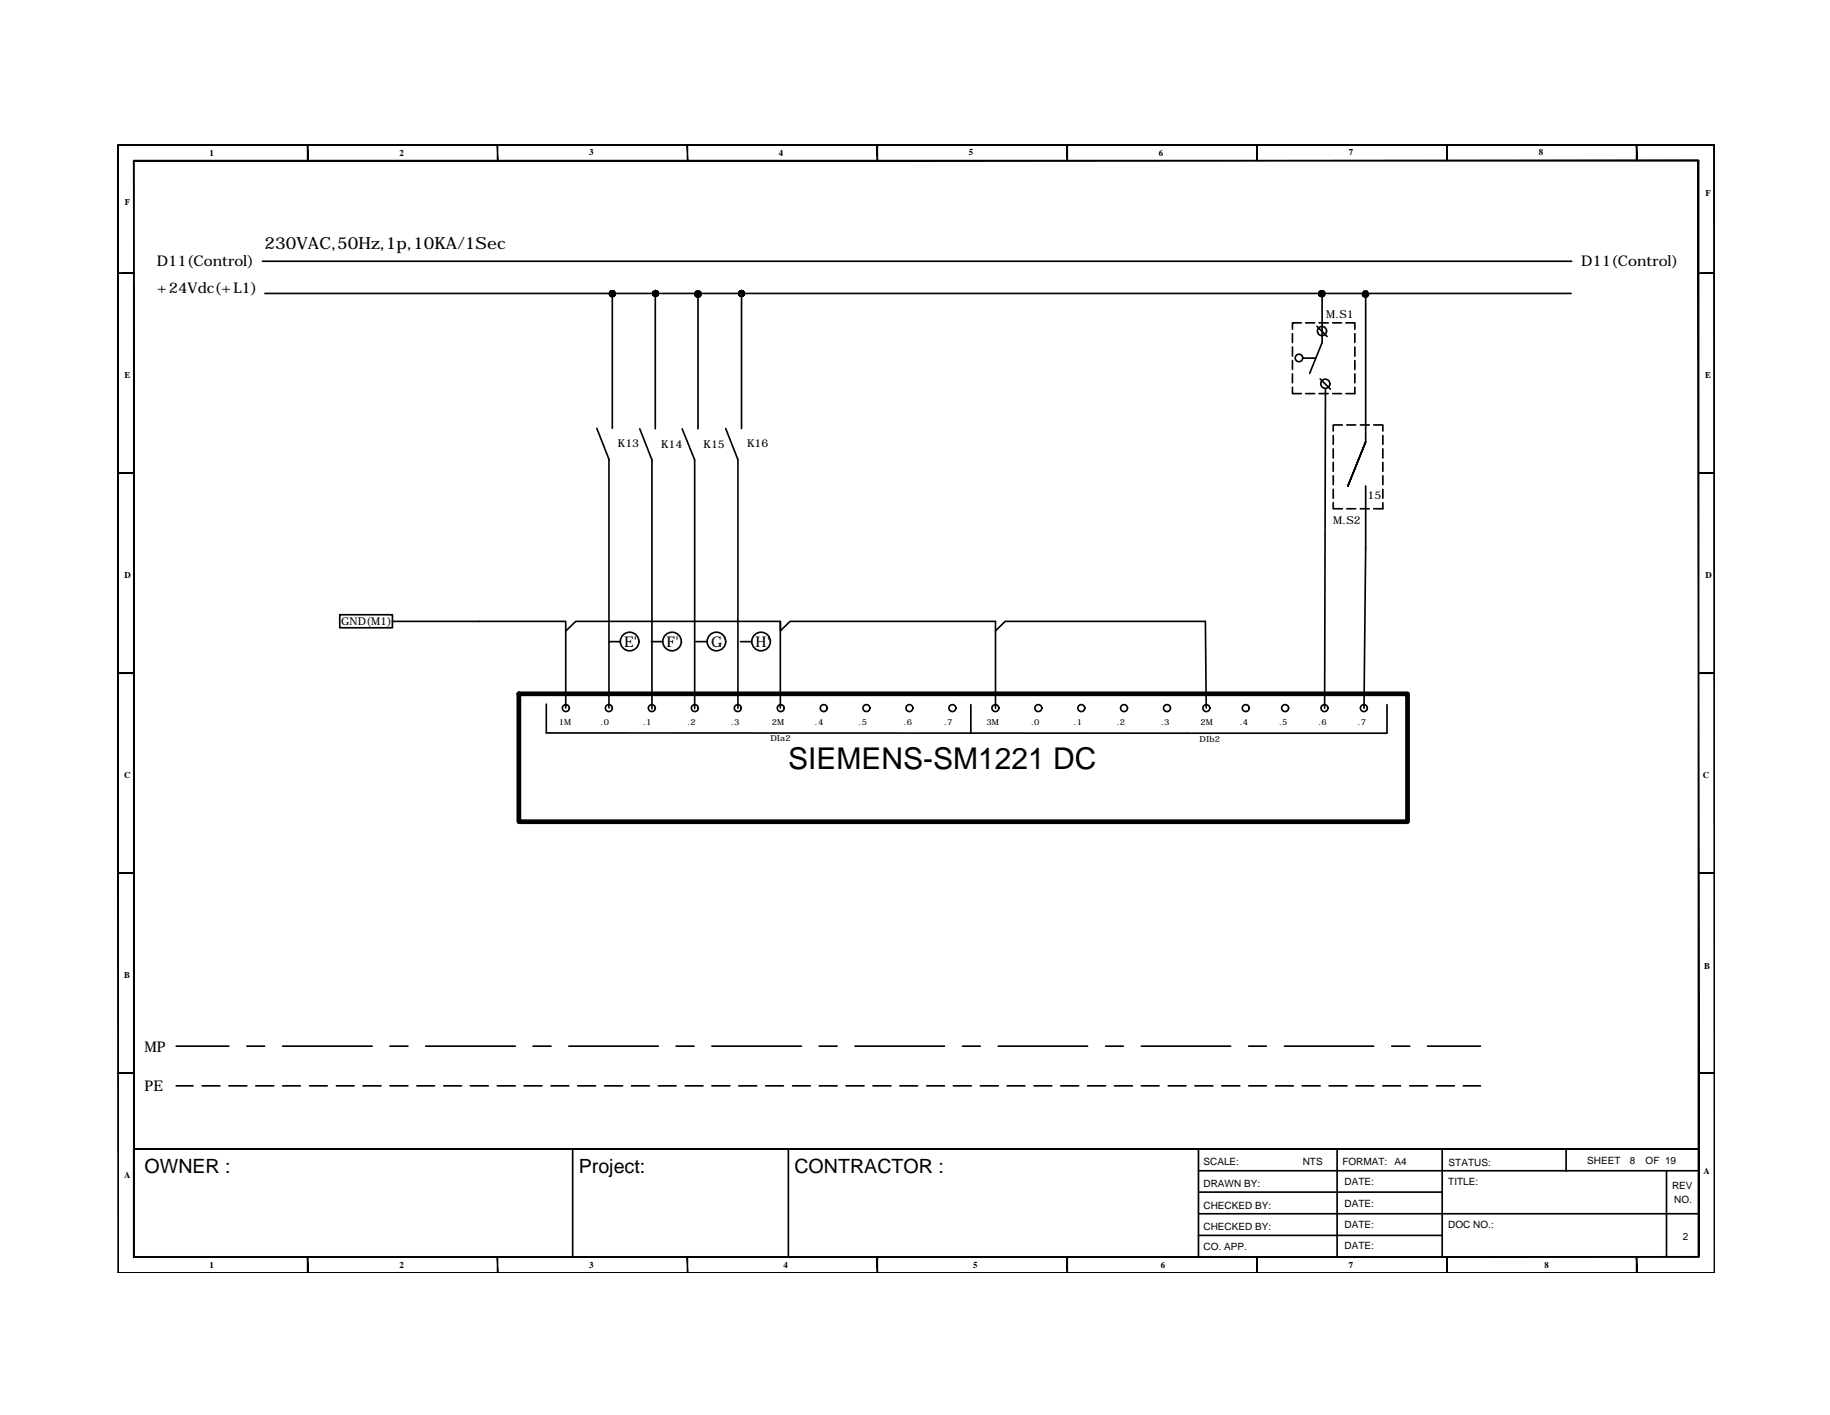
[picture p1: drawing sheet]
<svg xmlns="http://www.w3.org/2000/svg" width="279mm" height="216mm" viewBox="0 0 279 216" stroke-linecap="round" stroke-linejoin="round" font-family="sans-serif">
<!-- layer: 0 -->
<path d="M79.2 105.9h135.7v19.5h-135.7z" fill="none" stroke="#000" stroke-width=".72"/>
<g fill="none" stroke="#000" stroke-width=".25">
<path d="M40.1 39.9h199.9M40.4 44.8h199.5M93.5 44.7v20.6M100 44.8v20.6M106.6 44.8v20.6M113.2 44.8v20.6M197.3 59.1v1h1.4M197.3 50.9v1.4M197.3 52.9v1.4M197.3 55v1.4M197.3 57.1v1.3M198.7 49.3h-1.4v.9"/>
<path d="M198.9 54.6h2M199.4 49.3h1.3M201.1 49.8l1.5 1.5M201.4 49.3h1.4M201.6 57.8l1.5 1.6M201.9 44.8v7.5M202.4 59.3l-.2 48.8M203.5 49.3h1.3M205.5 49.3h1.4v.9M206.9 50.9v1.4M206.9 52.9v1.4M206.9 55v1.4"/>
<path d="M206.9 57.1v1.3M206.9 59.1v1h-1.4M208.5 44.8v22.6M93 70.1v37.9M99.5 70.2v37.9M106.1 70.2v37.9M112.7 70.1v38M199.4 60.1h1.3M201.4 60.1h1.4M203.5 60.1h1.3M203.6 76.7v.9h1.3M203.6 66.4v1.4"/>
<path d="M203.6 68.5v1.4M203.6 70.6v1.3M203.6 72.6v1.3M203.6 74.7v1.3M204.9 64.8h-1.3v1M205.6 64.8h1.4M205.6 77.6h1.4M207.7 64.8h1.4M207.7 77.6h1.4M208.5 74.2l-.2 33.9M209.7 64.8h1.4v1M211.1 66.4v1.4"/>
<path d="M211.1 68.5v1.4M211.1 70.6v1.3M211.1 72.6v1.3M211.1 74.7v1.3M211.1 76.7v.9h-1.4M51.9 93.8h8v2h-8zM59.9 94.8h26.5v13.2M86.4 96.3l1.5-1.5h31.2v13.2M93 97.9h1.7M99.5 97.9h1.7M106.2 97.9h1.8M113 97.9h1.8"/>
<path d="M119.1 94.8v1.5l1.5-1.5h31.4v13.3M152 96.3l1.5-1.5h30.5l.2 13.2M83.4 107.4v4.4l128.4 .1v-4.4M148.2 107.5v4.4M26.9 159.6h8M37.7 159.6h2.7M43.2 159.6h13.6M59.5 159.6h2.8M65 159.6h13.7M81.4 159.6h2.7M86.8 159.6h13.7M103.2 159.6h2.8"/>
<path d="M108.7 159.6h13.7M125.1 159.6h2.7M130.5 159.6h13.7M147 159.6h2.7M152.4 159.6h13.6M168.8 159.6h2.7M174.3 159.6h13.6M190.6 159.6h2.8M196.1 159.6h13.6M212.5 159.6h2.7M217.9 159.6h8.1M26.9 165.7h2.6"/>
<path d="M30.9 165.7h2.7M34.9 165.7h2.8M39 165.7h2.8M43.2 165.7h2.7M47.3 165.7h2.7M51.4 165.7h2.7M55.4 165.7h2.8M59.5 165.7h2.8M63.6 165.7h2.8M67.7 165.7h2.8M71.8 165.7h2.8M75.9 165.7h2.8"/>
<path d="M80 165.7h2.7M84.1 165.7h2.7M87.4 175.3v16.4M88.2 165.7h2.7M92.3 165.7h2.8M96.4 165.7h2.8M100.5 165.7h2.7M104.6 165.7h2.7M108.7 165.7h2.7M112.8 165.7h2.7M116.9 165.7h2.7M120.4 175.3v16.4"/>
<path d="M121 165.7h2.7M125.1 165.7h2.7M129.2 165.7h2.7M133.3 165.7h2.7M137.4 165.7h2.7M141.5 165.7h2.7M145.6 165.7h2.7M149.7 165.7h2.7M153.8 165.7h2.7M157.9 165.7h2.7M161.9 165.7h2.8M166 165.7h2.8"/>
<path d="M170.2 165.7h2.7M174.3 165.7h2.7M178.4 165.7h2.7M182.4 165.7h2.8M186.5 165.7h2.8M190.6 165.7h2.8M194.7 165.7h2.8M198.8 165.7h2.8M202.9 165.7h2.8M204.1 175.3v16.5M207 165.7h2.7M211.1 165.7h2.7"/>
<path d="M215.2 165.7h2.7M219.3 165.7h2.8M220.2 175.3v16.5M223.4 165.7h2.6M239.1 175.4v3.3M254.4 178.6v13.2"/>
<circle cx="198.3" cy="54.6" r=".57"/>
<circle cx="201.8" cy="50.5" r=".7"/>
<circle cx="202.3" cy="58.6" r=".7"/>
<circle cx="96.1" cy="97.9" r="1.42"/>
<circle cx="102.6" cy="97.9" r="1.42"/>
<circle cx="109.4" cy="97.9" r="1.42"/>
<circle cx="116.2" cy="97.9" r="1.42"/>
<circle cx="86.4" cy="108" r=".53"/>
<circle cx="93" cy="108" r=".53"/>
<circle cx="99.5" cy="108" r=".53"/>
<circle cx="106.1" cy="108" r=".53"/>
<circle cx="112.6" cy="108" r=".53"/>
<circle cx="119.2" cy="108" r=".53"/>
<circle cx="125.8" cy="108" r=".53"/>
<circle cx="132.3" cy="108" r=".53"/>
<circle cx="138.8" cy="108" r=".53"/>
<circle cx="145.4" cy="108" r=".53"/>
<circle cx="152" cy="108" r=".53"/>
<circle cx="158.5" cy="108" r=".53"/>
<circle cx="165.1" cy="108" r=".53"/>
<circle cx="171.6" cy="108" r=".53"/>
<circle cx="178.2" cy="108" r=".53"/>
<circle cx="184.2" cy="108" r=".53"/>
<circle cx="190.2" cy="108" r=".53"/>
<circle cx="196.2" cy="108" r=".53"/>
<circle cx="202.2" cy="108" r=".53"/>
<circle cx="208.2" cy="108" r=".53"/>
</g>
<!-- layer: FRAME -->
<g fill="#000" stroke="#000" stroke-width=".15">
<path d="M18 22.1v.1l243.8-.1zM18 22.2l243.8-.1v.1z"/>
<path d="M20.4 24.5l.1 167.3v-167.3zM20.4 24.5l.1 167.3h-.1z"/>
<path d="M46.9 22.1l.1 2.4v-2.4zM46.9 22.1l.1 2.4h-.1z"/>
<path d="M75.9 22.1l.1 2.4v-2.4zM75.9 22.1l.1 2.4h-.1z"/>
<path d="M104.9 22.1l.1 2.4v-2.4zM104.9 22.1l.1 2.4h-.1z"/>
<path d="M133.9 22.1l.1 2.4v-2.4zM133.9 22.1l.1 2.4h-.1z"/>
<path d="M162.9 22.1l.1 2.4v-2.4zM162.9 22.1l.1 2.4h-.1z"/>
<path d="M191.9 22.1l.1 2.4v-2.4zM191.9 22.1l.1 2.4h-.1z"/>
<path d="M220.9 22.1l.1 2.4v-2.4zM220.9 22.1l.1 2.4h-.1z"/>
<path d="M249.8 22.1l.2 2.4v-2.4zM249.8 22.1l.2 2.4h-.2z"/>
<path d="M20.4 24.6h238.9v-.1zM20.4 24.5h238.9l-238.9 .1z"/>
<path d="M261.7 22.1l.1 172.1zM261.7 22.1l.1 172.1z"/>
<path d="M18 41.6v.1l2.4-.1zM18 41.7l2.4-.1v.1z"/>
<path d="M259.3 41.6v.1l2.5-.1zM259.3 41.7l2.5-.1v.1z"/>
<path d="M18 72.1v.1l2.4-.1zM18 72.2l2.4-.1v.1z"/>
<path d="M259.3 72.1v.1l2.5-.1zM259.3 72.2l2.5-.1v.1z"/>
<path d="M18 102.6v.2l2.4-.2zM18 102.8l2.4-.2v.2z"/>
<path d="M259.3 102.6v.2l2.5-.2zM259.3 102.8l2.5-.2v.2z"/>
<path d="M18 133.2v.1l2.4-.1zM18 133.3l2.4-.1v.1z"/>
<path d="M259.3 133.2v.1l2.5-.1zM259.3 133.3l2.5-.1v.1z"/>
<path d="M18 163.7v.1l2.4-.1zM18 163.8l2.4-.1v.1z"/>
<path d="M259.3 163.7v.1l2.5-.1zM259.3 163.8l2.5-.1v.1z"/>
<path d="M18 22.1v172.1h.1zM18 22.1h.1v172.1z"/>
<path d="M20.4 191.7v.1l238.9-.1zM20.4 191.8l238.9-.1v.1z"/>
<path d="M46.9 191.8l.1 2.4v-2.4zM46.9 191.8l.1 2.4h-.1z"/>
<path d="M75.9 191.8l.1 2.4v-2.4zM75.9 191.8l.1 2.4h-.1z"/>
<path d="M104.9 191.8l.1 2.4v-2.4zM104.9 191.8l.1 2.4h-.1z"/>
<path d="M133.9 191.8v2.4h.1zM133.9 191.8h.1v2.4z"/>
<path d="M162.9 191.8l.1 2.4v-2.4zM162.9 191.8l.1 2.4h-.1z"/>
<path d="M191.9 191.8l.1 2.4v-2.4zM191.9 191.8l.1 2.4h-.1z"/>
<path d="M220.9 191.8l.1 2.4v-2.4zM220.9 191.8l.1 2.4h-.1z"/>
<path d="M249.8 191.8l.2 2.4v-2.4zM249.8 191.8l.2 2.4h-.2z"/>
<path d="M259.3 24.5v167.3h.1zM259.3 24.5h.1v167.3z"/>
<path d="M18 194.2h243.8zM18 194.2h243.8z"/>
</g>
<path d="M20.4 175.3h238.9zM20.4 175.3v16.5M183 178.6h76.2M183 175.3v16.5M183 181.9h37.2M183 185.2h76.2M183 188.5h37.2" fill="none" stroke="#000" stroke-width=".25"/>
<!-- layer: SHEET -->
<path d="M201.9 52.3l-1.9 4.7M91.1 65.3l1.9 4.8M97.7 65.4l1.8 4.8M104.2 65.4l1.9 4.8M110.8 65.4l1.9 4.7" fill="none" stroke="#000" stroke-width=".25"/>
<!-- layer: SYMBOL -->
<path d="M205.8 74.2l2.7-6.8-2.7 6.8" fill="none" stroke="#000" stroke-width=".25"/>
<!-- layer: 0 -->
<g fill="#000" stroke="#000" stroke-width=".15">
<path d="M93 44.8l.1 .3 .4-.3zM93.1 45.1l.4-.3-.3 .4zM93.5 44.8l-.3 .4 .3 .1z"/>
<path d="M93 44.8l.1 .3 .4-.3zM93.1 45.1l.4-.3-.3 .4zM93.5 44.8l-.3 .4 .3 .1z"/>
<path d="M93.1 44.8v.2l.4-.2zM93.1 45l.4-.2-.2 .4zM93.5 44.8l-.2 .4h.2z"/>
<path d="M93.1 44.8v.2l.4-.2zM93.1 45l.4-.2-.2 .4zM93.5 44.8l-.2 .4h.2z"/>
<path d="M93.3 44.5l.2 .3v-.3zM93.1 44.6l.2-.1 .2 .3zM93.1 44.6v.2h.4z"/>
<path d="M93.5 44.8v.4h.2zM93.5 44.8l.3 .2-.1 .2zM93.5 44.8l.3 .2 .1-.2z"/>
<path d="M93.2 44.4l.3 .4v-.4zM93.2 44.4l.3 .4-.4-.2zM93.1 44.6l-.1 .2h.5z"/>
<path d="M93.5 44.8v.5l.2-.1zM93.5 44.8l.4 .3-.2 .1zM93.5 44.8l.4 .3 .1-.3z"/>
<path d="M93.3 44.5l.2 .3v-.3zM93.1 44.6l.2-.1 .2 .3zM93.1 44.6v.2h.4z"/>
<path d="M93.5 44.8v.4h.2zM93.5 44.8l.3 .2-.1 .2zM93.5 44.8l.3 .2 .1-.2z"/>
<path d="M93.2 44.4l.3 .4v-.4zM93.2 44.4l.3 .4-.4-.2zM93.1 44.6l-.1 .2h.5z"/>
<path d="M93.5 44.8v.5l.2-.1zM93.5 44.8l.4 .3-.2 .1zM93.5 44.8l.4 .3 .1-.3z"/>
<path d="M93.5 44.8h.4l-.1-.2zM93.7 44.5l.1 .1-.3 .2zM93.5 44.5v.3l.2-.3z"/>
<path d="M93.5 44.8h.4l-.1-.2zM93.7 44.5l.1 .1-.3 .2zM93.5 44.5v.3l.2-.3z"/>
<path d="M93.5 44.8h.5l-.1-.2zM93.7 44.4l.2 .2-.4 .2zM93.5 44.4v.4l.2-.4z"/>
<path d="M93.5 44.8h.5l-.1-.2zM93.7 44.4l.2 .2-.4 .2zM93.5 44.4v.4l.2-.4z"/>
<path d="M99.6 44.8l.1 .2 .4-.2zM99.7 45l.4-.2-.2 .4zM100.1 44.8l-.2 .4 .2 .1z"/>
<path d="M99.6 44.8l.1 .2 .4-.2zM99.7 45l.4-.2-.2 .4zM100.1 44.8l-.2 .4 .2 .1z"/>
<path d="M99.7 44.8l.1 .2 .3-.2zM99.8 45l.3-.2-.2 .3zM100.1 44.8l-.2 .3 .2 .1z"/>
<path d="M99.7 44.8l.1 .2 .3-.2zM99.8 45l.3-.2-.2 .3zM100.1 44.8l-.2 .3 .2 .1z"/>
<path d="M99.9 44.5l.2 .3v-.4zM99.9 44.5l.2 .3-.3-.2zM99.8 44.6l-.1 .2h.4z"/>
<path d="M100.1 44.8v.4l.2-.1zM100.1 44.8l.3 .2-.1 .1zM100.1 44.8l.3 .2 .1-.2z"/>
<path d="M99.9 44.4l.2 .4v-.5zM99.7 44.6l.2-.2 .2 .4zM99.7 44.6l-.1 .2h.5z"/>
<path d="M100.1 44.8v.5l.2-.1zM100.1 44.8l.4 .2-.2 .2zM100.1 44.8l.4 .2 .1-.2z"/>
<path d="M99.9 44.5l.2 .3v-.4zM99.9 44.5l.2 .3-.3-.2zM99.8 44.6l-.1 .2h.4z"/>
<path d="M100.1 44.8v.4l.2-.1zM100.1 44.8l.3 .2-.1 .1zM100.1 44.8l.3 .2 .1-.2z"/>
<path d="M99.9 44.4l.2 .4v-.5zM99.7 44.6l.2-.2 .2 .4zM99.7 44.6l-.1 .2h.5z"/>
<path d="M100.1 44.8v.5l.2-.1zM100.1 44.8l.4 .2-.2 .2zM100.1 44.8l.4 .2 .1-.2z"/>
<path d="M100.1 44.8h.4l-.1-.2zM100.3 44.5l.1 .1-.3 .2zM100.1 44.4v.4l.2-.3z"/>
<path d="M100.1 44.8h.4l-.1-.2zM100.3 44.5l.1 .1-.3 .2zM100.1 44.4v.4l.2-.3z"/>
<path d="M100.1 44.8h.5l-.1-.2zM100.3 44.4l.2 .2-.4 .2zM100.1 44.3v.5l.2-.4z"/>
<path d="M100.1 44.8h.5l-.1-.2zM100.3 44.4l.2 .2-.4 .2zM100.1 44.3v.5l.2-.4z"/>
<path d="M106.1 44.9v.2l.5-.2zM106.1 45.1l.5-.2-.3 .4zM106.6 44.9l-.3 .4h.3z"/>
<path d="M106.1 44.9v.2l.5-.2zM106.1 45.1l.5-.2-.3 .4zM106.6 44.9l-.3 .4h.3z"/>
<path d="M106.2 44.9v.1l.4-.1zM106.2 45l.4-.1-.2 .3zM106.6 44.9l-.2 .3h.2z"/>
<path d="M106.2 44.9v.1l.4-.1zM106.2 45l.4-.1-.2 .3zM106.6 44.9l-.2 .3h.2z"/>
<path d="M106.4 44.5l.2 .4v-.4zM106.4 44.5l.2 .4-.4-.2zM106.2 44.7v.2h.4z"/>
<path d="M106.6 44.9v.3h.1zM106.6 44.9l.3 .1-.2 .2zM106.6 44.9l.3 .1v-.1z"/>
<path d="M106.3 44.4l.3 .5v-.5zM106.3 44.4l.3 .5-.5-.3zM106.1 44.6v.3h.5z"/>
<path d="M106.6 44.9v.4h.2zM106.6 44.9l.4 .2-.2 .2zM106.6 44.9l.4 .2v-.2z"/>
<path d="M106.4 44.5l.2 .4v-.4zM106.4 44.5l.2 .4-.4-.2zM106.2 44.7v.2h.4z"/>
<path d="M106.6 44.9v.3h.1zM106.6 44.9l.3 .1-.2 .2zM106.6 44.9l.3 .1v-.1z"/>
<path d="M106.3 44.4l.3 .5v-.5zM106.3 44.4l.3 .5-.5-.3zM106.1 44.6v.3h.5z"/>
<path d="M106.6 44.9v.4h.2zM106.6 44.9l.4 .2-.2 .2zM106.6 44.9l.4 .2v-.2z"/>
<path d="M106.6 44.9h.3v-.2zM106.7 44.5l.2 .2-.3 .2zM106.6 44.5v.4l.1-.4z"/>
<path d="M106.6 44.9h.3v-.2zM106.7 44.5l.2 .2-.3 .2zM106.6 44.5v.4l.1-.4z"/>
<path d="M106.6 44.9h.4v-.3zM106.8 44.4l.2 .2-.4 .3zM106.6 44.4v.5l.2-.5z"/>
<path d="M106.6 44.9h.4v-.3zM106.8 44.4l.2 .2-.4 .3zM106.6 44.4v.5l.2-.5z"/>
<path d="M112.7 44.8l.1 .2 .4-.2zM112.8 45l.4-.2-.2 .4zM113.2 44.8l-.2 .4 .2 .1z"/>
<path d="M112.7 44.8l.1 .2 .4-.2zM112.8 45l.4-.2-.2 .4zM113.2 44.8l-.2 .4 .2 .1z"/>
<path d="M112.8 44.8l.1 .2 .3-.2zM112.9 45l.3-.2-.2 .3zM113.2 44.8l-.2 .3 .2 .1z"/>
<path d="M112.8 44.8l.1 .2 .3-.2zM112.9 45l.3-.2-.2 .3zM113.2 44.8l-.2 .3 .2 .1z"/>
<path d="M113 44.5l.2 .3v-.4zM112.9 44.6l.1-.1 .2 .3zM112.9 44.6l-.1 .2h.4z"/>
<path d="M113.2 44.8v.4l.2-.1zM113.2 44.8l.3 .2-.1 .1zM113.2 44.8l.3 .2 .1-.2z"/>
<path d="M113 44.4l.2 .4v-.5zM113 44.4l.2 .4-.4-.2zM112.8 44.6l-.1 .2h.5z"/>
<path d="M113.2 44.8v.5l.3-.1zM113.2 44.8l.4 .2-.1 .2zM113.2 44.8l.4 .2 .1-.2z"/>
<path d="M113 44.5l.2 .3v-.4zM112.9 44.6l.1-.1 .2 .3zM112.9 44.6l-.1 .2h.4z"/>
<path d="M113.2 44.8v.4l.2-.1zM113.2 44.8l.3 .2-.1 .1zM113.2 44.8l.3 .2 .1-.2z"/>
<path d="M113 44.4l.2 .4v-.5zM113 44.4l.2 .4-.4-.2zM112.8 44.6l-.1 .2h.5z"/>
<path d="M113.2 44.8v.5l.3-.1zM113.2 44.8l.4 .2-.1 .2zM113.2 44.8l.4 .2 .1-.2z"/>
<path d="M113.2 44.8h.4l-.1-.2zM113.4 44.5l.1 .1-.3 .2zM113.2 44.4v.4l.2-.3z"/>
<path d="M113.2 44.8h.4l-.1-.2zM113.4 44.5l.1 .1-.3 .2zM113.2 44.4v.4l.2-.3z"/>
<path d="M113.2 44.8h.5l-.1-.2zM113.5 44.4l.1 .2-.4 .2zM113.2 44.3v.5l.3-.4z"/>
<path d="M113.2 44.8h.5l-.1-.2zM113.5 44.4l.1 .2-.4 .2zM113.2 44.3v.5l.3-.4z"/>
<path d="M201.4 44.8v.3l.4-.3zM201.4 45.1l.4-.3-.2 .4zM201.8 44.8l-.2 .4 .2 .1z"/>
<path d="M201.4 44.8v.3l.4-.3zM201.4 45.1l.4-.3-.2 .4zM201.8 44.8l-.2 .4 .2 .1z"/>
<path d="M201.4 44.8l.1 .2 .3-.2zM201.5 45l.3-.2-.2 .3zM201.8 44.8l-.2 .3 .2 .1z"/>
<path d="M201.4 44.8l.1 .2 .3-.2zM201.5 45l.3-.2-.2 .3zM201.8 44.8l-.2 .3 .2 .1z"/>
<path d="M201.6 44.5l.2 .3v-.4zM201.5 44.6l.1-.1 .2 .3zM201.5 44.6l-.1 .2h.4z"/>
<path d="M201.8 44.8v.4l.2-.1zM201.8 44.8l.4 .2-.2 .1zM201.8 44.8l.4 .2v-.2z"/>
<path d="M201.6 44.4l.2 .4v-.4zM201.6 44.4l.2 .4-.4-.2zM201.4 44.6v.2h.4z"/>
<path d="M201.8 44.8v.5l.3-.1zM201.8 44.8l.4 .3-.1 .1zM201.8 44.8l.4 .3 .1-.3z"/>
<path d="M201.6 44.5l.2 .3v-.4zM201.5 44.6l.1-.1 .2 .3zM201.5 44.6l-.1 .2h.4z"/>
<path d="M201.8 44.8v.4l.2-.1zM201.8 44.8l.4 .2-.2 .1zM201.8 44.8l.4 .2v-.2z"/>
<path d="M201.6 44.4l.2 .4v-.4zM201.6 44.4l.2 .4-.4-.2zM201.4 44.6v.2h.4z"/>
<path d="M201.8 44.8v.5l.3-.1zM201.8 44.8l.4 .3-.1 .1zM201.8 44.8l.4 .3 .1-.3z"/>
<path d="M201.8 44.8h.4v-.2zM202 44.5l.2 .1-.4 .2zM201.8 44.4v.4l.2-.3z"/>
<path d="M201.8 44.8h.4v-.2zM202 44.5l.2 .1-.4 .2zM201.8 44.4v.4l.2-.3z"/>
<path d="M201.8 44.8h.5l-.1-.2zM202.1 44.4l.1 .2-.4 .2zM201.8 44.4v.4l.3-.4z"/>
<path d="M201.8 44.8h.5l-.1-.2zM202.1 44.4l.1 .2-.4 .2zM201.8 44.4v.4l.3-.4z"/>
<path d="M208 44.9v.2l.5-.2zM208 45.1l.5-.2-.2 .4zM208.5 44.9l-.2 .4h.2z"/>
<path d="M208 44.9v.2l.5-.2zM208 45.1l.5-.2-.2 .4zM208.5 44.9l-.2 .4h.2z"/>
<path d="M208.1 44.9l.1 .2 .3-.2zM208.2 45.1l.3-.2-.2 .3zM208.5 44.9l-.2 .3h.2z"/>
<path d="M208.1 44.9l.1 .2 .3-.2zM208.2 45.1l.3-.2-.2 .3zM208.5 44.9l-.2 .3h.2z"/>
<path d="M208.3 44.6l.2 .3v-.4zM208.2 44.7l.1-.1 .2 .3zM208.2 44.7l-.1 .2h.4z"/>
<path d="M208.5 44.9v.3h.2zM208.5 44.9l.3 .2-.1 .1zM208.5 44.9l.3 .2v-.2z"/>
<path d="M208.3 44.4l.2 .5v-.5zM208.3 44.4l.2 .5-.5-.3zM208 44.6v.3h.5z"/>
<path d="M208.5 44.9v.4h.2zM208.5 44.9l.4 .2-.2 .2zM208.5 44.9l.4 .2 .1-.2z"/>
<path d="M208.3 44.6l.2 .3v-.4zM208.2 44.7l.1-.1 .2 .3zM208.2 44.7l-.1 .2h.4z"/>
<path d="M208.5 44.9v.3h.2zM208.5 44.9l.3 .2-.1 .1zM208.5 44.9l.3 .2v-.2z"/>
<path d="M208.3 44.4l.2 .5v-.5zM208.3 44.4l.2 .5-.5-.3zM208 44.6v.3h.5z"/>
<path d="M208.5 44.9v.4h.2zM208.5 44.9l.4 .2-.2 .2zM208.5 44.9l.4 .2 .1-.2z"/>
<path d="M208.5 44.9h.3v-.2zM208.7 44.6l.1 .1-.3 .2zM208.5 44.5v.4l.2-.3z"/>
<path d="M208.5 44.9h.3v-.2zM208.7 44.6l.1 .1-.3 .2zM208.5 44.5v.4l.2-.3z"/>
<path d="M208.5 44.9h.5l-.1-.3zM208.7 44.4l.2 .2-.4 .3zM208.5 44.4v.5l.2-.5z"/>
<path d="M208.5 44.9h.5l-.1-.3zM208.7 44.4l.2 .2-.4 .3zM208.5 44.4v.5l.2-.5z"/>
</g>
<text font-size="4.6" x="120.3" y="117.3">SIEMENS-SM1221 DC</text>
<g font-size="3">
<text x="22.1" y="179">OWNER :</text>
<text x="88.4" y="179">Project:</text>
<text x="121.3" y="179">CONTRACTOR :</text>
</g>
<text font-size="2.6" x="40.4" y="38">230VAC,50Hz,1p,10KA/1Sec</text>
<g font-size="2.3">
<text x="23.9" y="40.6">D11(Control)</text>
<text x="241.4" y="40.6">D11(Control)</text>
<text x="23.9" y="44.6">+24Vdc(+L1)</text>
<text x="95.3" y="98.7">E'</text>
<text x="101.8" y="98.7">F'</text>
<text x="108.6" y="98.7">G'</text>
<text x="115.4" y="98.7">H'</text>
<text x="22.1" y="160.5">MP</text>
<text x="22.1" y="166.5">PE</text>
</g>
<g font-size="1.7">
<text x="202.5" y="48.5">M.S1</text>
<text x="94.3" y="68.2">K13</text>
<text x="100.9" y="68.3">K14</text>
<text x="107.4" y="68.3">K15</text>
<text x="114.1" y="68.3">K16</text>
<text x="208.8" y="76.2">15</text>
<text x="203.6" y="80">M.S2</text>
<text x="52.1" y="95.4">GND(M1)</text>
</g>
<g font-size="1.5">
<text x="183.7" y="177.8">SCALE:</text>
<text x="198.9" y="177.8">NTS</text>
<text x="204.9" y="177.8">FORMAT:</text>
<text x="212.9" y="177.8">A4</text>
<text x="221.2" y="177.9">STATUS:</text>
<text x="242.3" y="177.7">SHEET</text>
<text x="248.8" y="177.7">8</text>
<text x="251.2" y="177.7">OF 19</text>
<text x="183.7" y="184.4">CHECKED BY:</text>
<text x="183.7" y="181">DRAWN BY:</text>
<text x="205.3" y="184.1">DATE:</text>
<text x="205.3" y="180.8">DATE:</text>
<text x="221.1" y="180.8">TITLE:</text>
<text x="255.3" y="181.4">REV</text>
<text x="255.6" y="183.5">NO.</text>
<text x="183.7" y="190.7">CO. APP.</text>
<text x="183.7" y="187.6">CHECKED BY:</text>
<text x="205.3" y="190.6">DATE:</text>
<text x="205.3" y="187.4">DATE:</text>
<text x="221.1" y="187.4">DOC NO.:</text>
<text x="256.9" y="189.2">2</text>
</g>
<g font-size="1.4">
<text x="32" y="23.7">1</text>
<text x="61" y="23.7">2</text>
<text x="90" y="23.7">3</text>
<text x="118.9" y="23.7">4</text>
<text x="147.9" y="23.7">5</text>
<text x="176.9" y="23.7">6</text>
<text x="205.9" y="23.7">7</text>
<text x="234.9" y="23.7">8</text>
<text x="260.4" y="29.9">F</text>
<text x="19.1" y="31.3">F</text>
<text x="19" y="57.7">E</text>
<text x="260.3" y="57.7">E</text>
<text x="19" y="88.2">D</text>
<text x="260.4" y="88.2">D</text>
<text x="18.9" y="118.7">C</text>
<text x="260" y="118.7">C</text>
<text x="18.9" y="149.2">B</text>
<text x="260.2" y="147.9">B</text>
<text x="18.9" y="179.7">A</text>
<text x="260.1" y="179.1">A</text>
<text x="32" y="193.4">1</text>
<text x="61" y="193.4">2</text>
<text x="90" y="193.4">3</text>
<text x="119.6" y="193.4">4</text>
<text x="148.6" y="193.4">5</text>
<text x="177.2" y="193.4">6</text>
<text x="205.9" y="193.4">7</text>
<text x="235.8" y="193.4">8</text>
</g>
<g font-size="1.3">
<text x="85.3" y="110.6">1M</text>
<text x="91.7" y="110.6">.0</text>
<text x="98.2" y="110.6">.1</text>
<text x="105" y="110.6">.2</text>
<text x="111.6" y="110.6">.3</text>
<text x="117.6" y="113">DIa2</text>
<text x="117.8" y="110.6">2M</text>
<text x="124.4" y="110.6">.4</text>
<text x="131.1" y="110.6">.5</text>
<text x="138" y="110.6">.6</text>
<text x="144.2" y="110.6">.7</text>
<text x="150.6" y="110.6">3M</text>
<text x="157.5" y="110.6">.0</text>
<text x="163.9" y="110.6">.1</text>
<text x="170.5" y="110.6">.2</text>
<text x="177.3" y="110.6">.3</text>
<text x="183.1" y="113.3">DIb2</text>
<text x="183.3" y="110.6">2M</text>
<text x="189.3" y="110.6">.4</text>
<text x="195.3" y="110.6">.5</text>
<text x="201.3" y="110.6">.6</text>
<text x="207.3" y="110.6">.7</text>
</g>
</svg>
